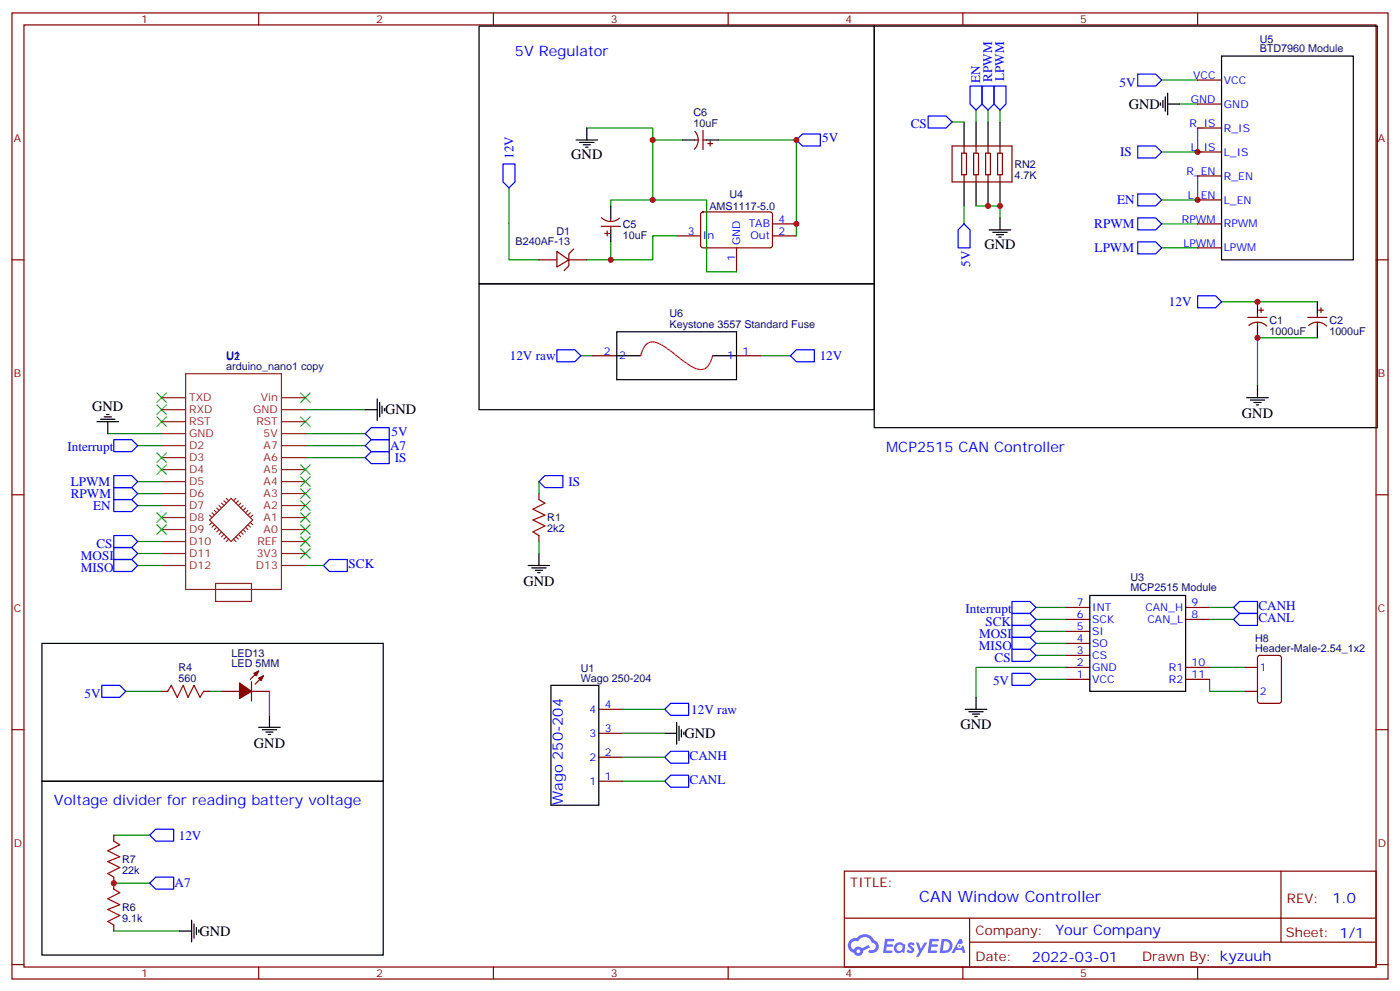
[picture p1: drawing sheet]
<svg xmlns="http://www.w3.org/2000/svg" width="412mm" height="292mm" viewBox="0 0 412 292" stroke-linecap="round" stroke-linejoin="round" font-family="sans-serif">
<g fill="none" stroke="#870000" stroke-width=".35">
<path d="M3.5 3.8h405.4v284.3h-405.4zM7.1 7.3h398.2v277.3h-398.2zM76.2 3.8v3.5M145.3 3.8v3.5M214.5 3.8v3.5M283.6 3.8v3.5M352.8 3.8v3.5M3.5 76.5h3.6M405.3 76.5h3.6M3.5 145.6h3.6M405.3 145.6h3.6M3.5 214.8h3.6"/>
<path d="M405.3 214.8h3.6M248.7 256.4h156.6v28.2h-156.6zM377.3 256.4v20.9M248.7 270.2h156.5M285.6 277.3h119.6M285.6 270.2v14.2M3.5 283.9h3.6M76.2 284.6v3.5M145.3 284.6v3.5M214.5 284.6v3.5M283.6 284.6v3.5M352.8 284.6v3.5"/>
<path d="M405.3 283.9h3.6"/>
</g>
<g fill="#5487ff">
<path d="M267.7 277.6a1.22 1.22 0 0 1 1.7 .2l-.4 .6a.47 .47 0 0 0-.3-.4 .47 .47 0 0 0-.5 .2l.1 .2a1.14 1.14 0 0 1 .8 1.8 1.14 1.14 0 0 1-1.9 0l-.2-.2 .5-.6 .7 .5a.29 .29 0 0 0 .3-.3 .29 .29 0 0 0-.2-.3 1.04 1.04 0 0 1-.6-1.7z"/>
<path d="M260.7 276.3h2.4l.3 .2-.2 .5-1.8 .1-.1 .8h1.5l.3 .4-.3 .4h-1.6l-.2 1.1h1.7l.2 .3-.2 .3-2.6 .1z"/>
<path d="M273.8 276.3h2.4l.3 .2-.1 .5-1.8 .1-.2 .8h1.6l.3 .4-.4 .4h-1.6l-.1 1.1h1.7l.2 .3-.2 .3-2.6 .1z"/>
<path d="M282.6 276.3h.7l.3 1.3-.6 .3a.69 .69 0 0 0-1 .3 .69 .69 0 0 0 .4 .9 .69 .69 0 0 0 .9-.6l.5-.2 .6 2.2h-.8l-.2-.9h-1.8l-.5 .9h-.8z"/>
<path d="M269.8 277.4h.8l.6 1.8 1.1-1.8h.9l-2.6 4.2h-.8l.9-1.5z"/>
<path d="M277.4 276.3l-.6 4.2h1.3a2.11 2.11 0 0 0 2.5-2.1 2.11 2.11 0 0 0-2.5-2.1zM278.1 277.1a1.39 1.39 0 0 1 1.7 1.4 1.39 1.39 0 0 1-1.8 1.3h-.3z"/>
<path d="M263.7 277.9a1.54 1.54 0 0 0-.1 2.2 1.54 1.54 0 0 0 2.2 .1l.6 .3 .3-2.3-.2-.3h-.4a1.49 1.49 0 0 0-2.4 0zM264 278.9a.94 .94 0 0 1 1.8 0 .94 .94 0 0 1-1.8 0z"/>
<path d="M250.4 276.7a2.18 2.18 0 0 0 1.1 3.7 1.44 1.44 0 0 0 1.6 .9 1.44 1.44 0 0 0 1.2-1.4l2-1.1-.5-.7-1.9 1a1.47 1.47 0 0 0-2.4 .4 1.39 1.39 0 0 1-.7-1.9 1.39 1.39 0 0 1 2-.5 2.12 2.12 0 0 1 2.2-1.3 2.12 2.12 0 0 1 1.9 1.7 1.14 1.14 0 0 1 1.1 1.4 1.14 1.14 0 0 1-1.7 .7 .43 .43 0 0 0-.5 .4 .43 .43 0 0 0 .4 .5 1.98 1.98 0 0 0 2.5-1.2 1.98 1.98 0 0 0-1.2-2.6 3.1 3.1 0 0 0-5.3-.6l-.9 .1zM252.3 280a.55 .55 0 0 1 1.1 0 .55 .55 0 0 1-1.1 0z"/>
<circle cx="282.6" cy="278.4" r=".26"/>
</g>
<g fill="none" stroke="#870000" stroke-width=".35">
<path d="M204.7 38.7a3.8 3.8 0 0 1-.2 5.2M207.1 38.4v5.6M204.6 41.2h1.1M207.1 41.2h1M208.5 42.3h1.4M209.2 41.6v1.4M280.5 43h17.6v10.6h-17.6zM283.3 45.1h1.4v6.3h-1.4zM284 43v2.1M284 51.4v2.2M286.8 45.1h1.4v6.3h-1.4zM287.5 43v2.1"/>
<path d="M287.5 51.4v2.2M290.3 45.1h1.4v6.3h-1.4zM291 43v2.1M291 51.4v2.2M293.9 45.1h1.4v6.3h-1.4zM294.6 43v2.1M294.6 51.4v2.2M158.7 76.5h5.3M164 74l3.6 2.5-3.6 2.1zM167.6 76.5h5.3M169 73.3l-1.4 1.4v3.5l-1.4 1.5M177.1 66.6h5.6"/>
<path d="M177.2 64.1a3.8 3.8 0 0 0 5.3 .1M178.2 68.7h1.4M178.9 68v1.4M179.9 64.1v1.1M179.9 66.6v1.1M199.3 69.4h7.1M206.6 62.6l.5-.2h20l.4 .7v9.4l-.7 .5-20-.1-.4-.7v-9.1zM217 73v7M227.5 69.4h7.1M227.5 65.9h7.1M367.6 93.4h5.6M367.9 95.8a3.8 3.8 0 0 1 5.2 .2"/>
<path d="M370.4 92.4v1M370.4 94.8v1.1M370.8 91.3h1.4M371.5 90.6v1.4M385.2 93.4h5.7M385.5 95.8a3.8 3.8 0 0 1 5.3 .2M388.1 92.4v1M388.1 94.8v1.1M388.4 91.3h1.4M389.1 90.6v1.4M174.6 104.7h7.1M217 104.7h7"/>
<path d="M158.7 145.3v1.7M158.7 157.6v1.8M314 178.8h7M349.2 178.8h7.1M76.2 197.5l-2.5 2.5M77.6 198.9l-2.5 2.5M314 196.4h7M314 200h7M314 192.9h7M314 189.4h7M314 185.8h7M314 182.3h7"/>
<path d="M349.2 196.4h7.1M349.2 200h7.1M349.2 182.3h7.1M366.9 196.4h3.5M370.7 193.1l.4-.2h5.7l.6 .4 .1 13-.5 .7h-5.9l-.6-.5-.1-12.9zM47.6 203.5h1.8M60 203.5h1.7M65.3 203.5h5.3M74.1 203.5h5.3M74.1 200.7v5.6M176.4 215.8h7M176.4 208.8h7"/>
<path d="M366.9 203.5h3.5M176.4 229.9h7M176.4 222.9h7M33.5 245.8v1.8M33.5 258.2v3.5M33.5 272.3v1.7"/>
</g>
<g fill="none" stroke="#000" stroke-width=".35">
<path d="M141.1 7.7h116.4v75.8h-116.4zM257.5 7.7h148.2v118.2h-148.2zM172.9 37.7v3.5M284 35.9v7.1M287.5 35.9v7.1M291 35.9v7.1M294.6 35.9v7.1M341.8 30.3v.7M342.5 29.6v2.1M343.3 28.5v4.2M344 30.6h3.5M344 27.4v6.4"/>
<path d="M169.7 41.2h6.3M170.7 41.9h4.3M171.8 42.6h2.1M172.5 43.3h.7M201.1 41.2h3.5M208.1 41.2h3.6M284 53.6v7M287.5 53.6v7M291 53.6v7M294.6 53.6v7M179.9 60.6v3.5M179.9 67.7v3.5"/>
<path d="M291.4 67.7h6.3M292.5 68.4h4.2M293.5 69.1h2.1M294.2 69.8h.7M294.6 64.1v3.6M141.1 83.5h116.4v37.1h-116.4zM181.7 97.6h35.3v14.2h-35.3zM370.4 88.8v3.6M370.4 95.9v3.5M388.1 88.8v3.6M388.1 95.9v3.5M111.1 117.4v6.4"/>
<path d="M111.8 118.5v4.2M112.5 119.5v2.1M181.7 104.7h7M209.9 104.7h7.1M367.2 117.1h6.4M368.3 117.8h4.2M369.4 118.5h2.1M370.1 119.2h.7M370.4 113.5v3.6M28.6 124.1h6.3M29.6 123.4h4.3M30.7 122.7h2.1"/>
<path d="M31.4 122h.7M31.7 124.1v3.5M107.6 120.6h3.5M113.2 120.2v.7M155.6 166.4h6.3M156.6 167.1h4.3M157.7 167.9h2.1M158.4 168.6h.7M158.7 162.9v3.5M321 175.3h28.2v28.2h-28.2zM12.3 189.4h100.6v40.5h-100.6zM76.2 214.1h6.3"/>
<path d="M77.3 214.8h4.2M78.3 215.5h2.1M79 216.2h.7M79.4 210.5v3.6M162.3 201.7h14.1v35.3h-14.1zM195.8 215.8h3.5M199.3 212.7v6.3M200 213.7v4.2M200.7 214.8v2.1M201.4 215.5v.7M284.3 208.8h6.4M285.4 209.5h4.2"/>
<path d="M286.5 210.2h2.1M287.2 210.9h.7M287.5 205.2v3.6M12.3 229.9h100.6v51.2h-100.6zM52.9 274h3.5M56.4 270.9v6.3M57.1 271.9v4.3M57.9 273v2.1M58.6 273.7v.7"/>
</g>
<g fill="none" stroke="#008700" stroke-width=".35">
<path d="M172.9 37.7h19.4v21.1M280.5 35.9h3.5M287.5 32.4v3.5M291 32.4v3.5M294.6 32.4v3.5M342.2 23.6h10.6M347.5 30.6h5.3M352.8 37.7v7h-10.6M149.9 55.3v21.2h8.8M192.3 41.2h8.8M211.7 41.2h22.9v28.2M352.8 51.8v7h-10.6"/>
<path d="M179.9 60.6v-1.8h28.2v21.2h8.9M179.9 71.2v5.3M199.3 69.4h-7v7.1h-19.4M284 60.6v5.3M287.5 60.6h7.1v3.5M342.2 73h10.6M342.2 65.9h10.6M359.8 88.8h28.3M388.1 99.4h-17.7v14.1M171.1 104.7h3.5M224 104.7h8.8M31.7 127.6h15.9"/>
<path d="M40.6 131.2h7M90 134.7h17.6M90 131.2h17.6M90 127.6h17.6M90 120.6h17.6M40.6 148.8h7M40.6 141.7h7M40.6 145.3h7M40.6 159.4h7M158.7 141.7v3.6M158.7 159.4v3.5M40.6 162.9h7"/>
<path d="M40.6 166.4h7M90 166.4h5.2M305.2 178.8h8.8M356.3 178.8h7.1M305.2 200h8.8M305.2 192.9h8.8M305.2 189.4h8.8M305.2 185.8h8.8M305.2 182.3h8.8M314 196.4h-26.5v8.8M356.3 200v3.5h10.6M356.3 196.4h10.6"/>
<path d="M356.3 182.3h7.1M37 203.5h10.6M61.7 203.5h3.6M79.4 203.5v7M183.4 208.8h12.4M183.4 215.8h12.4M183.4 222.9h12.4M183.4 229.9h12.4M33.5 245.8h10.6M33.5 259.9h10.6M33.5 274h19.4"/>
</g>
<g fill="none" stroke="#00f" stroke-width=".35">
<path d="M273.4 34.1h5.3l1.8 1.8-1.8 1.8h-5.3zM285.8 25.3h3.5v5.3l-1.8 1.8-1.7-1.8zM289.3 25.3h3.5v5.3l-1.8 1.8-1.7-1.8zM292.8 25.3h3.5v5.3l-1.7 1.8-1.8-1.8zM335.1 21.8h5.3l1.8 1.8-1.8 1.7h-5.3zM148.2 48.3h3.5v5.3l-1.8 1.7-1.7-1.7zM234.6 41.2l1.8-1.8h5.3v3.6h-5.3zM335.1 57.1h5.3l1.8 1.7-1.8 1.8h-5.3zM335.1 43h5.3l1.8 1.7-1.8 1.8h-5.3zM284 65.9l1.8 1.8v5.3h-3.6v-5.3zM335.1 71.2h5.3l1.8 1.8-1.8 1.7h-5.3zM335.1 64.1h5.3l1.8 1.8-1.8 1.8h-5.3z"/>
<path d="M352.8 87.1h5.3l1.7 1.7-1.7 1.8h-5.3zM164 102.9h5.3l1.8 1.8-1.8 1.8h-5.3zM232.8 104.7l1.8-1.8h5.3v3.6h-5.3zM33.5 140h5.3l1.8 1.7-1.8 1.8h-5.3zM33.5 129.4h5.3l1.8 1.8-1.8 1.7h-5.3zM107.6 131.2l1.8-1.8h5.3v3.5h-5.3zM107.6 134.7l1.8-1.8h5.3v3.6h-5.3zM107.6 127.6l1.8-1.7h5.3v3.5h-5.3zM33.5 147h5.3l1.8 1.8-1.8 1.8h-5.3zM33.5 143.5h5.3l1.8 1.8-1.8 1.7h-5.3zM33.5 157.6h5.3l1.8 1.8-1.8 1.7h-5.3zM158.7 141.7l1.8-1.7h5.3v3.5h-5.3z"/>
<path d="M33.5 161.1h5.3l1.8 1.8-1.8 1.8h-5.3zM33.5 164.7h5.3l1.8 1.7-1.8 1.8h-5.3zM97 164.7h5.3v3.5h-5.3l-1.8-1.8zM298.1 177h5.3l1.8 1.8-1.8 1.8h-5.3zM363.4 178.8l1.7-1.8h5.3v3.6h-5.3zM298.1 198.2h5.3l1.8 1.8-1.8 1.7h-5.3zM298.1 191.1h5.3l1.8 1.8-1.8 1.8h-5.3zM298.1 184.1h5.3l1.8 1.7-1.8 1.8h-5.3zM298.1 187.6h5.3l1.8 1.8-1.8 1.7h-5.3zM298.1 180.6h5.3l1.8 1.7-1.8 1.8h-5.3zM365.1 180.6h5.3v3.5h-5.3l-1.7-1.8zM30 201.7h5.3l1.7 1.8-1.7 1.7h-5.3z"/>
<path d="M195.8 208.8l1.8-1.8h5.2v3.5h-5.2zM195.8 222.9l1.8-1.8h5.2v3.5h-5.2zM195.8 229.9l1.8-1.7h5.2v3.5h-5.2zM44.1 245.8l1.8-1.7h5.3v3.5h-5.3zM44.1 259.9l1.8-1.7h5.3v3.5h-5.3z"/>
</g>
<path d="M158.7 147l1.8 1.1-3.5 1.8 3.5 1.7-3.5 1.4 3.5 1.8-3.5 1.8 1.7 1M49.4 203.5l1-1.8 1.8 3.5 1.8-3.5 1.4 3.5 1.7-3.5 1.8 3.5 1.1-1.7M33.5 247.6l1.8 1-3.6 1.8 3.6 1.8-3.6 1.4 3.6 1.7-3.6 1.8 1.8 1.1M33.5 261.7l1.8 1-3.6 1.8 3.6 1.8-3.6 1.4 3.6 1.8-3.6 1.7 1.8 1.1" fill="none" stroke="#a10000" stroke-width=".35"/>
<g fill="#870000" stroke="#870000" stroke-width=".35">
<path d="M76.2 199.6l1.4-.7-.7 1.4z"/>
<path d="M74.8 198.2l1.4-.7-.7 1.4z"/>
<path d="M70.6 201l3.5 2.5-3.5 2.1z"/>
</g>
<g fill="none" stroke="#3c3" stroke-width=".35">
<path d="M46.2 119.2l2.8 2.8M46.2 115.6l2.8 2.9M49 119.2l-2.8 2.8M49 115.6l-2.8 2.9M88.5 115.6l2.9 2.9M91.4 115.6l-2.9 2.9M46.2 122.7l2.8 2.8M46.2 133.3l2.8 2.8M46.2 136.8l2.8 2.8M49 122.7l-2.8 2.8M49 133.3l-2.8 2.8M49 136.8l-2.8 2.8"/>
<path d="M88.5 122.7l2.9 2.8M88.5 136.8l2.9 2.8M91.4 122.7l-2.9 2.8M91.4 136.8l-2.9 2.8M46.2 150.9l2.8 2.8M46.2 154.4l2.8 2.9M49 150.9l-2.8 2.8M49 154.4l-2.8 2.9M88.5 154.4l2.9 2.9M88.5 150.9l2.9 2.8M88.5 147.4l2.9 2.8M88.5 143.9l2.9 2.8"/>
<path d="M88.5 158l2.9 2.8M88.5 140.3l2.9 2.9M91.4 154.4l-2.9 2.9M91.4 150.9l-2.9 2.8M91.4 147.4l-2.9 2.8M91.4 143.9l-2.9 2.8M91.4 158l-2.9 2.8M91.4 140.3l-2.9 2.9M88.5 161.5l2.9 2.8M91.4 161.5l-2.9 2.8"/>
</g>
<g fill="none" stroke="#8c2424" stroke-width=".35">
<path d="M47.6 117.1h7.1M54.7 110h28.2v63.5h-28.2zM82.9 117.1h7.1M47.6 138.2h7.1M47.6 134.7h7.1M47.6 131.2h7.1M47.6 127.6h7.1M47.6 124.1h7.1M47.6 120.6h7.1M82.9 138.2h7.1M82.9 134.7h7.1M82.9 131.2h7.1"/>
<path d="M82.9 127.6h7.1M82.9 124.1h7.1M82.9 120.6h7.1M47.6 159.4h7.1M47.6 155.9h7.1M47.6 152.3h7.1M47.6 148.8h7.1M47.6 145.3h7.1M47.6 141.7h7.1M61.7 153l6.4-6.3 6.3 6.3-6.3 6.4zM61.7 151.6l.7 .7M62.4 153.7l-.7 .7"/>
<path d="M62.4 150.9l.7 .7M63.1 150.2l.8 .7M63.1 154.4l-.7 .8M63.9 155.2l-.8 .7M63.9 149.5l.7 .7M64.6 148.8l.7 .7M64.6 155.9l-.7 .7M65.3 148.1l.7 .7M65.3 156.6l-.7 .7M66 147.4l.7 .7M66 157.3l-.7 .7M66.7 146.7l.7 .7"/>
<path d="M66.7 158l-.7 .7M67.4 158.7l-.7 .7M68.8 158.7l.7 .7M69.5 158l.7 .7M69.5 146.7l-.7 .7M70.2 157.3l.7 .7M70.2 147.4l-.7 .7M70.9 156.6l.7 .7M70.9 148.1l-.7 .7M71.6 155.9l.7 .7M71.6 148.8l-.7 .7M72.3 155.2l.7 .7"/>
<path d="M72.3 149.5l-.7 .7M73 154.4l.7 .8M73 150.2l-.7 .7M73.7 153.7l.7 .7M73.7 150.9l-.7 .7M74.4 151.6l-.7 .7M82.9 159.4h7.1M82.9 155.9h7.1M82.9 152.3h7.1M82.9 148.8h7.1M82.9 145.3h7.1M82.9 141.7h7.1"/>
<path d="M47.6 162.9h7.1M47.6 166.4h7.1M63.5 171.7h10.6v5.3h-10.6zM82.9 162.9h7.1M82.9 166.4h7.1"/>
</g>
<path d="M188.7 104.7a4.4 4.4 0 0 1 3.4-4.1 11.7 11.7 0 0 1 6.1 3.2l3.3 2.6a7.2 7.2 0 0 0 5.9 2.2 5 5 0 0 0 2.5-3.9" fill="none" stroke="#f03" stroke-width=".35"/>
<g fill="#c00">
<circle cx="352.8" cy="58.8" r=".88"/>
<circle cx="352.8" cy="44.7" r=".88"/>
<circle cx="370.4" cy="99.4" r=".88"/>
<circle cx="370.4" cy="88.8" r=".88"/>
<circle cx="33.5" cy="259.9" r=".88"/>
<circle cx="234.6" cy="65.9" r=".88"/>
<circle cx="234.6" cy="41.2" r=".88"/>
<circle cx="192.3" cy="58.8" r=".88"/>
<circle cx="192.3" cy="41.2" r=".88"/>
<circle cx="179.9" cy="76.5" r=".88"/>
<circle cx="291" cy="60.6" r=".88"/>
<circle cx="294.6" cy="60.6" r=".88"/>
</g>
<path d="M352.8 23.6h7M352.8 30.6h7M352.8 37.7h7M352.8 44.7h7M352.8 51.8h7M352.8 58.8h7M352.8 65.9h7M352.8 73h7" fill="none" stroke="#870000" stroke-width=".35"/>
<path d="M359.8 16.5h38.8v60h-38.8z" fill="none" stroke="#000" stroke-width=".35"/>
<text font-size="4.6" fill="#00f" x="270.8" y="265.4">CAN Window Controller</text>
<g font-size="4.2" fill="#00f">
<text x="151.7" y="16.5">5V Regulator</text>
<text x="261.1" y="132.9">MCP2515 CAN Controller</text>
<text x="15.9" y="237">Voltage divider for reading battery voltage</text>
<text x="165.8" y="237" transform="rotate(-90 165.8 237)">Wago 250-204</text>
<text x="392.5" y="265.7">1.0</text>
<text x="310.9" y="275.2">Your Company</text>
<text x="304" y="283">2022-03-01</text>
</g>
<g font-size="4.2">
<text x="332.5" y="32">GND</text>
<text x="168.3" y="46.8">GND</text>
<text x="290" y="73.3">GND</text>
<text x="27.2" y="120.9">GND</text>
<text x="113.4" y="122">GND</text>
<text x="365.8" y="123.1">GND</text>
<text x="154.2" y="172.4">GND</text>
<text x="282.9" y="214.4">GND</text>
<text x="74.8" y="220.1">GND</text>
<text x="201.6" y="217.3">GND</text>
<text x="58.7" y="275.5">GND</text>
</g>
<g font-size="3.9" fill="#00f">
<text x="295.8" y="23.9" transform="rotate(-90 295.8 23.9)">LPWM</text>
<text x="288.7" y="24.4" transform="rotate(-90 288.7 24.4)">EN</text>
<text x="292.3" y="24" transform="rotate(-90 292.3 24)">RPWM</text>
<text x="329.8" y="25.5">5V</text>
<text x="242.2" y="41.9">5V</text>
<text x="268.3" y="37.7">CS</text>
<text x="151.2" y="46.7" transform="rotate(-90 151.2 46.7)">12V</text>
<text x="329.9" y="46">IS</text>
<text x="329.1" y="60.1">EN</text>
<text x="322.3" y="67.1">RPWM</text>
<text x="322.4" y="74.2">LPWM</text>
<text x="285.8" y="78.5" transform="rotate(-90 285.8 78.5)">5V</text>
<text x="344.3" y="90">12V</text>
<text x="150.2" y="105.9">12V raw</text>
<text x="241.5" y="106">12V</text>
<text x="115.4" y="128.3">5V</text>
<text x="19.8" y="132.8">Interrupt</text>
<text x="114.9" y="132.4">A7</text>
<text x="116.3" y="135.9">IS</text>
<text x="20.8" y="143">LPWM</text>
<text x="167.4" y="143">IS</text>
<text x="20.9" y="146.5">RPWM</text>
<text x="27.5" y="150.1">EN</text>
<text x="28.4" y="161.2">CS</text>
<text x="23.8" y="164.7">MOSI</text>
<text x="102.7" y="167.1">SCK</text>
<text x="23.8" y="168.2">MISO</text>
<text x="370.7" y="179.6">CANH</text>
<text x="284.4" y="180.4">Interrupt</text>
<text x="290.3" y="184.1">SCK</text>
<text x="370.7" y="183.2">CANL</text>
<text x="288.4" y="191.2">MISO</text>
<text x="288.4" y="187.6">MOSI</text>
<text x="293" y="194.7">CS</text>
<text x="292.5" y="201.7">5V</text>
<text x="24.9" y="205.3">5V</text>
<text x="203.6" y="210.2">12V raw</text>
<text x="203.1" y="223.7">CANH</text>
<text x="203.1" y="230.8">CANL</text>
<text x="52.7" y="247.1">12V</text>
<text x="51.4" y="261.2">A7</text>
</g>
<g font-size="3.9" fill="#800">
<text x="250.5" y="261">TITLE:</text>
<text x="379.1" y="265.7">REV:</text>
<text x="287.4" y="275.2">Company:</text>
<text x="378.7" y="275.8">Sheet: 1/1</text>
<text x="287.4" y="282.9">Date:</text>
<text x="336.4" y="282.9">Drawn By: kyzuuh</text>
</g>
<g font-size="3.2" fill="#800">
<text x="41.6" y="6.8">1</text>
<text x="110.8" y="6.8">2</text>
<text x="179.9" y="6.8">3</text>
<text x="249.1" y="6.8">4</text>
<text x="318.2" y="6.8">5</text>
<text x="4.1" y="41.9">A</text>
<text x="405.9" y="41.9">A</text>
<text x="4.1" y="111.1">B</text>
<text x="405.9" y="111.1">B</text>
<text x="4.1" y="180.2">C</text>
<text x="405.9" y="180.2">C</text>
<text x="4.1" y="249.3">D</text>
<text x="405.9" y="249.3">D</text>
<text x="41.6" y="287.6">1</text>
<text x="110.8" y="287.6">2</text>
<text x="179.9" y="287.6">3</text>
<text x="249.1" y="287.6">4</text>
<text x="318.2" y="287.6">5</text>
</g>
<g font-size="3.2" fill="#000080">
<text x="371.1" y="15.5">BTD7960 Module</text>
<text x="371.1" y="12.5">U5</text>
<text x="204.3" y="34.2">C6</text>
<text x="204.3" y="37.3">10uF</text>
<text x="298.8" y="52.6">4.7K</text>
<text x="298.8" y="49.4">RN2</text>
<text x="214.9" y="58.1">U4</text>
<text x="209" y="61.8">AMS1117-5.0</text>
<text x="163.9" y="69.3">D1</text>
<text x="183.4" y="70.2">10uF</text>
<text x="183.4" y="67.1">C5</text>
<text x="151.9" y="72.2">B240AF-13</text>
<text x="197.2" y="93.4">U6</text>
<text x="373.9" y="95.2">C1</text>
<text x="391.6" y="95.2">C2</text>
<text x="197.2" y="96.6">Keystone 3557 Standard Fuse</text>
<text x="373.9" y="98.5">1000uF</text>
<text x="391.6" y="98.5">1000uF</text>
<text x="66.7" y="106">U2</text>
<text x="66.7" y="105.7">U1</text>
<text x="66.7" y="108.9">arduino_nano1 copy</text>
<text x="161.2" y="153.5">R1</text>
<text x="161.2" y="156.7">2k2</text>
<text x="333" y="171.1">U3</text>
<text x="333" y="174.1">MCP2515 Module</text>
<text x="369.7" y="191.8">Header-Male-2.54_1x2</text>
<text x="369.7" y="188.9">H8</text>
<text x="52.6" y="197.5">R4</text>
<text x="68.2" y="196.4">LED 5MM</text>
<text x="68.2" y="193.3">LED13</text>
<text x="171.1" y="197.7">U1</text>
<text x="52.6" y="200.7">560</text>
<text x="171.1" y="200.7">Wago 250-204</text>
<text x="36" y="257.2">22k</text>
<text x="36" y="254">R7</text>
<text x="36" y="268.2">R6</text>
<text x="36" y="271.3">9.1k</text>
</g>
<g font-size="3.2" fill="#00f">
<text x="351.5" y="23.2">VCC</text>
<text x="360.5" y="24.6">VCC</text>
<text x="350.8" y="30.3">GND</text>
<text x="360.5" y="31.7">GND</text>
<text x="350.3" y="37.3">R_IS</text>
<text x="360.5" y="38.7">R_IS</text>
<text x="350.8" y="44.4">L_IS</text>
<text x="360.5" y="45.8">L_IS</text>
<text x="349.5" y="51.4">R_EN</text>
<text x="360.5" y="52.8">R_EN</text>
<text x="349.9" y="58.5">L_EN</text>
<text x="360.5" y="59.9">L_EN</text>
<text x="229.3" y="65.5">4</text>
<text x="348.1" y="65.5">RPWM</text>
<text x="202.6" y="69.1">3</text>
<text x="207.1" y="70.5">In</text>
<text x="220.5" y="67">TAB</text>
<text x="221.1" y="70.5">Out</text>
<text x="229.3" y="69.1">2</text>
<text x="360.5" y="67">RPWM</text>
<text x="216.6" y="76.7" transform="rotate(-90 216.6 76.7)">1</text>
<text x="218" y="72.2" transform="rotate(-90 218 72.2)">GND</text>
<text x="348.6" y="72.6">LPWM</text>
<text x="360.5" y="74">LPWM</text>
<text x="177.9" y="104.4">2</text>
<text x="182.4" y="105.8">2</text>
<text x="214.2" y="105.8">1</text>
<text x="218.7" y="104.4">1</text>
<text x="317.2" y="178.4">7</text>
<text x="321.7" y="179.8">INT</text>
<text x="337.4" y="179.8">CAN_H</text>
<text x="351" y="178.4">9</text>
<text x="317.2" y="185.5">5</text>
<text x="317.2" y="182">6</text>
<text x="321.7" y="183.4">SCK</text>
<text x="338" y="183.4">CAN_L</text>
<text x="351" y="182">8</text>
<text x="317.2" y="189">4</text>
<text x="321.7" y="190.4">SO</text>
<text x="321.7" y="186.9">SI</text>
<text x="317.2" y="196.1">2</text>
<text x="317.2" y="192.5">3</text>
<text x="321.7" y="197.5">GND</text>
<text x="321.7" y="194">CS</text>
<text x="344.3" y="197.5">R1</text>
<text x="351" y="196.1">10</text>
<text x="371.1" y="197.5">1</text>
<text x="317.2" y="199.6">1</text>
<text x="321.7" y="201">VCC</text>
<text x="344.3" y="201">R2</text>
<text x="351" y="199.6">11</text>
<text x="173.7" y="209.8">4</text>
<text x="178.2" y="208.4">4</text>
<text x="371.1" y="204.5">2</text>
<text x="178.2" y="215.5">3</text>
<text x="173.7" y="216.9">3</text>
<text x="173.7" y="223.9">2</text>
<text x="178.2" y="222.5">2</text>
<text x="173.7" y="231">1</text>
<text x="178.2" y="229.6">1</text>
</g>
<g font-size="3.2" fill="#8d2323">
<text x="55.7" y="118.1">TXD</text>
<text x="76.8" y="118.1">Vin</text>
<text x="55.7" y="125.2">RST</text>
<text x="55.7" y="121.6">RXD</text>
<text x="74.6" y="121.6">GND</text>
<text x="75.5" y="125.2">RST</text>
<text x="55.7" y="128.7">GND</text>
<text x="77.7" y="128.7">5V</text>
<text x="55.7" y="135.7">D3</text>
<text x="55.7" y="132.2">D2</text>
<text x="77.7" y="132.2">A7</text>
<text x="77.7" y="135.7">A6</text>
<text x="55.7" y="142.8">D5</text>
<text x="55.7" y="139.3">D4</text>
<text x="77.7" y="139.3">A5</text>
<text x="77.7" y="142.8">A4</text>
<text x="55.7" y="149.9">D7</text>
<text x="55.7" y="146.3">D6</text>
<text x="77.7" y="146.3">A3</text>
<text x="77.7" y="149.9">A2</text>
<text x="55.7" y="153.4">D8</text>
<text x="77.7" y="153.4">A1</text>
<text x="55.7" y="160.4">D10</text>
<text x="55.7" y="156.9">D9</text>
<text x="75.8" y="160.4">REF</text>
<text x="77.7" y="156.9">A0</text>
<text x="55.7" y="164">D11</text>
<text x="55.7" y="167.5">D12</text>
<text x="75.4" y="167.5">D13</text>
<text x="75.6" y="164">3V3</text>
</g>
</svg>
